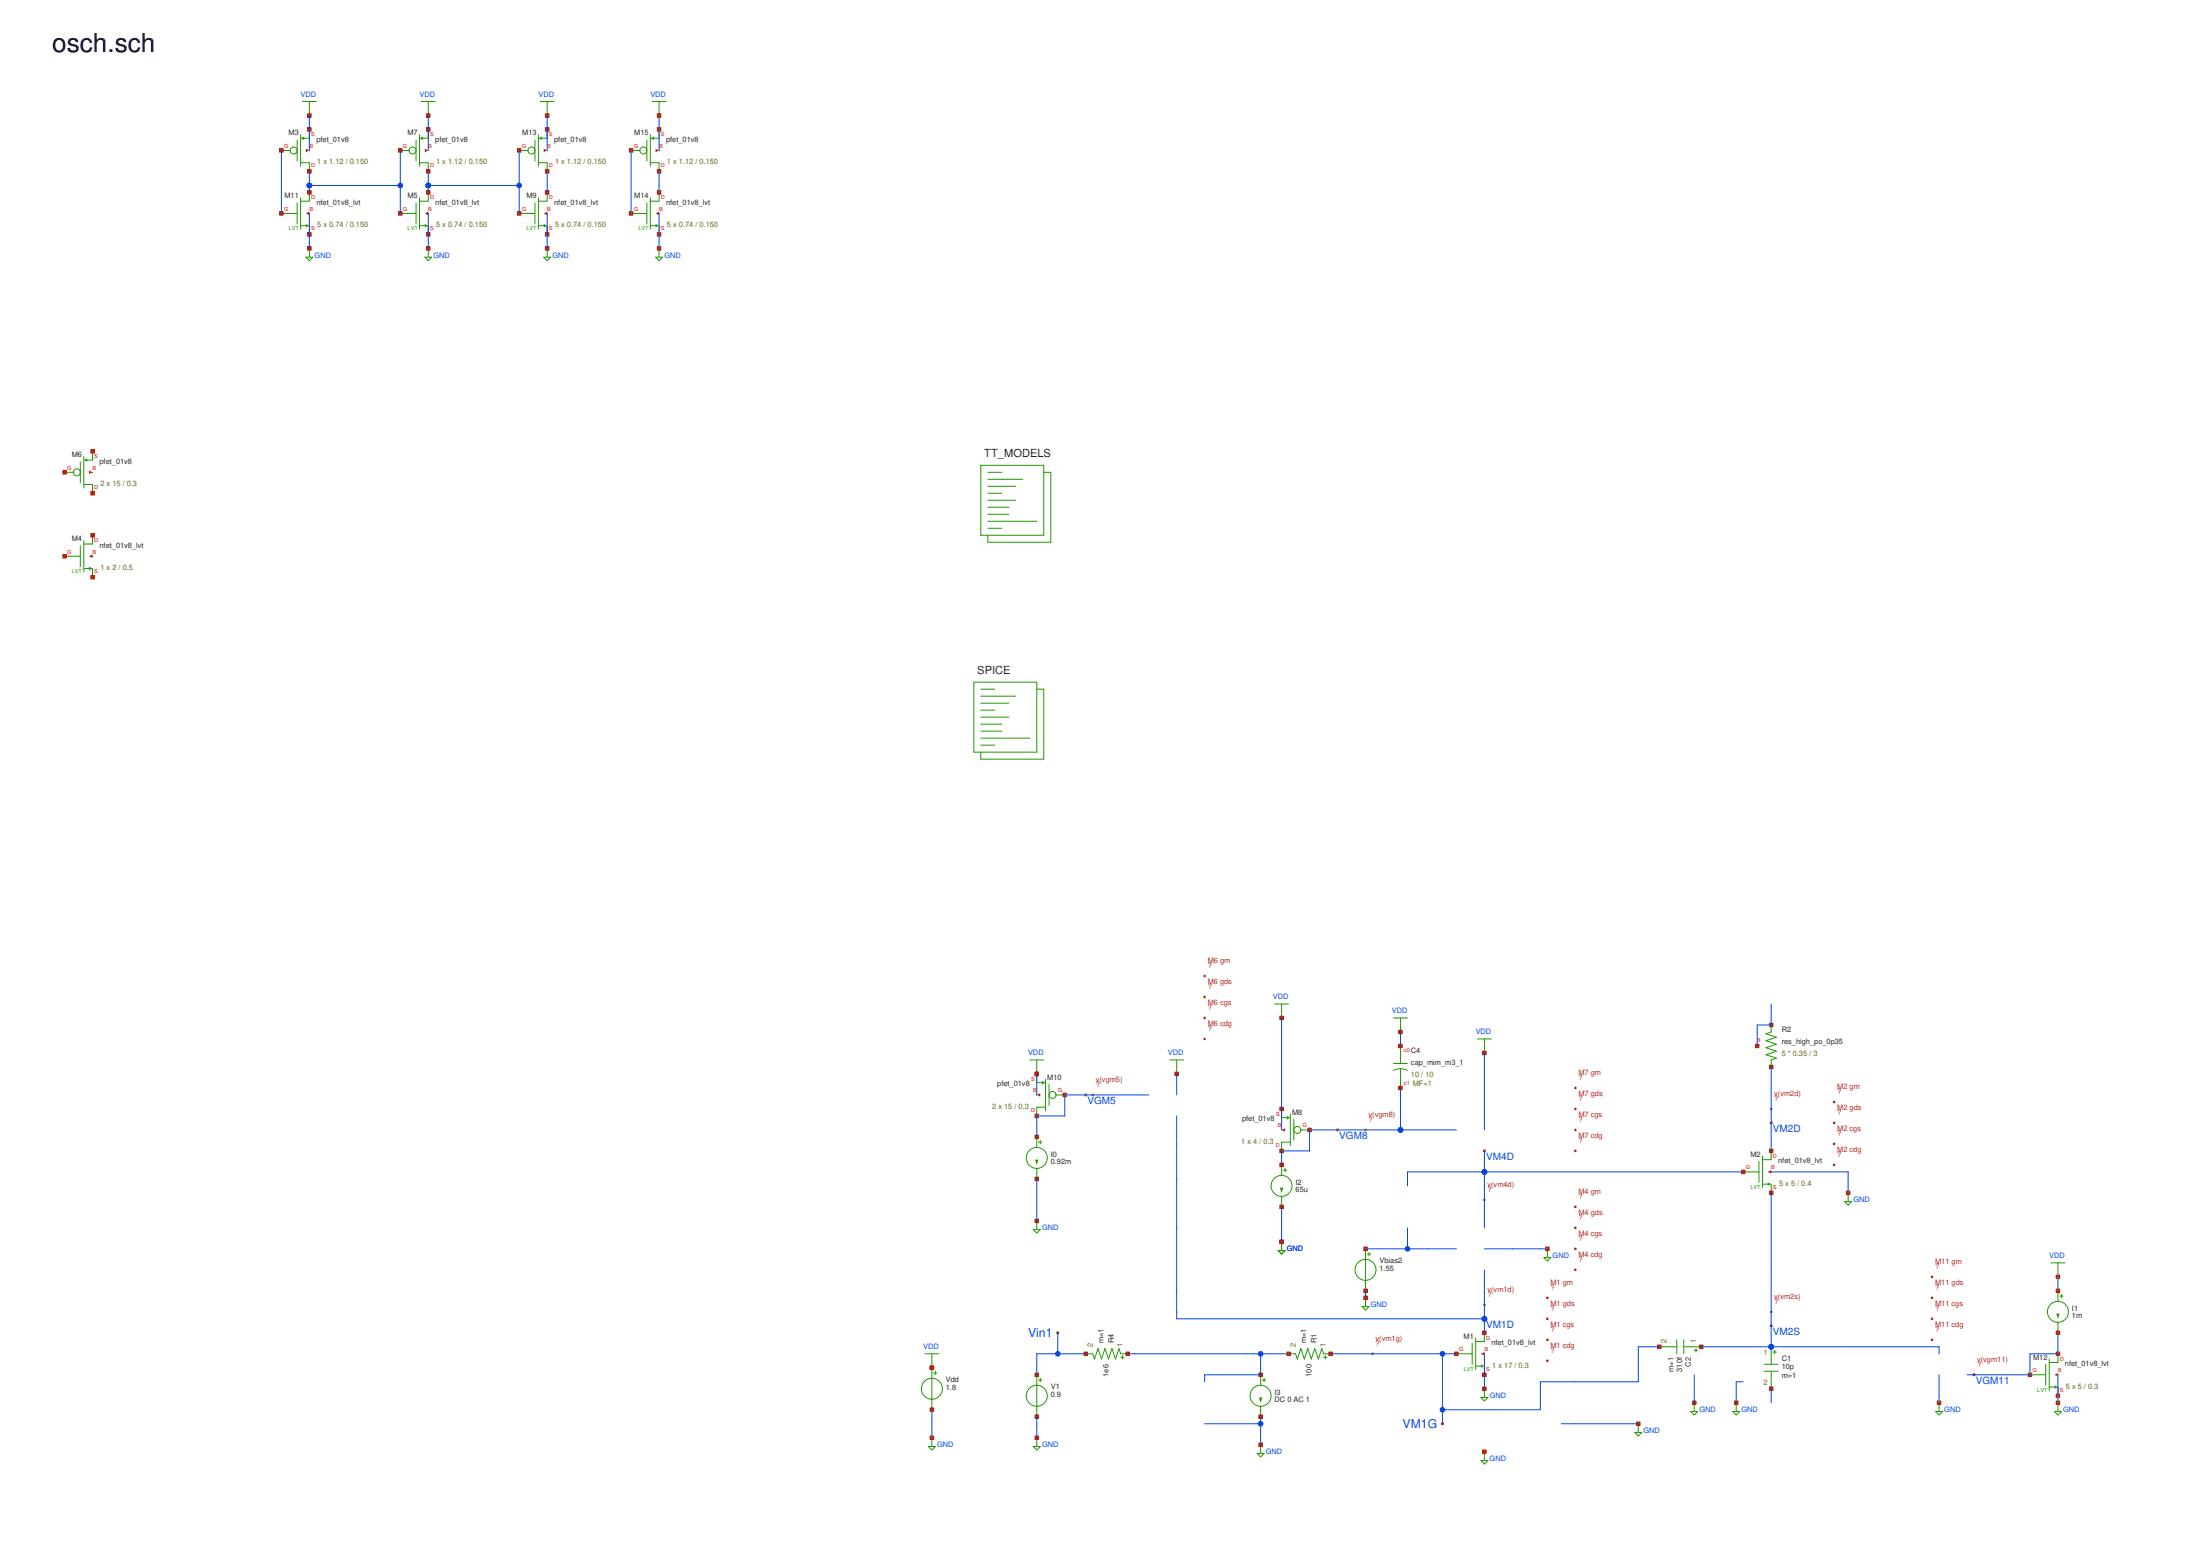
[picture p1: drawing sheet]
<svg xmlns="http://www.w3.org/2000/svg" width="297mm" height="210mm" viewBox="0 0 297 210" stroke-linecap="round" stroke-linejoin="round" font-family="sans-serif">
<g fill="none" stroke="#229800" stroke-width=".14">
<path d="M8.7 75.1h2.1M10.8 73.7v2.8M11.3 73v4.2M11.3 76.7h.7M12.5 72.3v1.1h-1.2M12.5 76.7v1.2M132.4 62.8h8.5v9.5h-8.5zM133.4 65.6h3.8M133.4 66.6h1.9M133.4 67.5h3.8M133.4 68.5h2.8M133.4 69.4h2.8"/>
<path d="M133.4 70.4h6.6M133.4 71.3h1.9M133.4 64.7h4.7M133.4 63.8h1.9M140.9 63.8h1v9.4h-8.5v-.9M139.5 166h1l-.5 .5zM140 164.8v1.2M124.9 182.7h1.9M125.3 195.3h1l-.5 .4zM125.8 182.7v7.6M125.8 194.1v1.2M126.1 185.3h.4"/>
<path d="M126.3 185.1v.5M139.5 195.3h1l-.5 .4zM140 194.1v1.2"/>
<circle cx="125.8" cy="187.5" r="1.42"/>
</g>
<path d="M12 76.5l.5 .2-.5 .3z" fill="#229800"/>
<g fill="none" stroke="#229800" stroke-width=".14">
<path d="M183.9 176.4h.9l-.4 .4zM184.4 168.6v5.6M184.4 175.2v1.2M184.6 169.3h.5M184.8 169v.5M200.4 179.9v1.2h-1.2M208.5 169.8h.9l-.5 .4zM208.9 168.6v1.2M196.6 182.7h2.2M198.8 181.3v2.9M199.2 180.6v4.3M199.2 184.4h.8"/>
<path d="M200 188.6h.9l-.5 .5zM200.4 184.4v1.2M200.4 187.5v1.1"/>
<circle cx="184.4" cy="171.4" r="1.42"/>
</g>
<path d="M200 184.2l.4 .2-.4 .2z" fill="#229800"/>
<g fill="none" stroke="#229800" stroke-width=".14">
<path d="M140 145v1.1h.7M141.2 149.5h-1.2v1.1M141.2 145.7v4.2M141.6 146.4v2.8M142.6 147.8h1.2M140 185.6v5.6M140.2 186.3h.5M140.5 186v.5"/>
<circle cx="140" cy="188.4" r="1.42"/>
</g>
<path d="M140.7 145.9l.5 .2-.5 .3z" fill="#229800"/>
<g fill="none" stroke="#229800" stroke-width=".14">
<path d="M140 153.5v1.4M140 157.7v1.4M140.2 154.2h.5M140.5 153.9v.5"/>
<circle cx="142.1" cy="147.8" r=".47"/>
</g>
<path d="M140 155.6v.9h.2l-.2 .7-.3-.7h.3z" fill="#229800"/>
<g fill="none" stroke="#229800" stroke-width=".14">
<path d="M139 143.1h1.9M140 143.1v1.9M173 149.7v1.2h.7M174.2 150.4v4.2M174.2 154.2h-1.2v1.2M174.7 151.1v2.8M175.6 152.5h1.2"/>
<circle cx="140" cy="156.3" r="1.42"/>
</g>
<path d="M173.7 150.6l.5 .3-.5 .2z" fill="#229800"/>
<g fill="none" stroke="#229800" stroke-width=".14">
<path d="M173 157.2v1.5M173.3 158h.4M173.5 157.7v.5M173 161.5v1.4"/>
<circle cx="175.2" cy="152.5" r=".47"/>
</g>
<path d="M173 159.4v.9h.3l-.3 .7-.2-.7h.2z" fill="#229800"/>
<g fill="none" stroke="#229800" stroke-width=".14">
<path d="M131.5 92.1h8.5v9.4h-8.5zM132.4 94.9h3.8M132.4 95.9h1.9M132.4 96.8h3.8M132.4 97.8h2.9M132.4 98.7h2.9M132.4 99.6h6.6M132.4 94h4.8M132.4 93h1.9M140 93h.9v9.5h-8.5v-1M132.4 100.6h1.9M172.1 135.5h1.9"/>
<path d="M173 135.5v1.9M188.1 137.4h1.9M189.1 137.4v1.9M188.1 144.5a2.01 2.01 0 0 1 1.9 0M188.1 143.6h1.9M189.1 141.2v2.4M189.1 144.3v2.6M235.4 158.2h2.1M237.5 156.8v2.8M238 156.1v4.2M238 159.8h.7M239.1 155.4v1.1h-1.1"/>
<path d="M239.1 159.8v1.2M172.6 168.8h.9l-.5 .5zM173 167.6v1.2"/>
<circle cx="173" cy="160.1" r="1.42"/>
</g>
<path d="M238.7 159.6l.4 .2-.4 .3z" fill="#229800"/>
<path d="M40.8 13.7h1.9M41.8 13.7v1.9M41.3 34.7h.9l-.4 .5zM41.8 33.5v1.2M8.7 63.8h1.2M10.8 62.3v2.9M11.3 61.6v4.3M11.3 65.4h1.2v1.2M12.5 60.9v1.2h-.7M239.1 138.4v.9l-.7 .2 1.4 .5-1.4 .5 1.4 .5-1.4 .4 1.4 .5-1.4 .5 1.4 .4-.7 .3v.9M249.1 162.2h.9l-.5 .5zM249.5 161v1.2" fill="none" stroke="#229800" stroke-width=".14"/>
<path d="M11.3 62.1l.5-.2v.4z" fill="#229800"/>
<g fill="none" stroke="#229800" stroke-width=".14">
<path d="M38 28.8h2.1M40.1 27.4v2.8M40.6 26.7v4.2M40.6 30.5h.7M41.8 26v1.2h-1.2M41.8 30.5v1.1M157.9 143.1h1.9M158.9 143.1v1.9M199.5 140.2h1.9M200.4 140.2v1.9M146.6 182.7h.9l.3 .8 .4-1.5 .5 1.5 .5-1.5 .5 1.5 .4-1.5 .5 1.5 .5-1.5 .2 .7h1M151.3 183.2h.5"/>
<path d="M151.6 183v.5M233.9 190.5h1l-.5 .5zM234.4 189.4v1.1"/>
<circle cx="10.4" cy="63.8" r=".47"/>
</g>
<path d="M41.3 30.2l.5 .3-.5 .2z" fill="#229800"/>
<path d="M274.1 185.6h2.1M276.2 184.2v2.8M276.7 183.5v4.2M276.7 187.2h.7M277.9 182.7v1.2h-1.2M277.9 187.2v1.2" fill="none" stroke="#229800" stroke-width=".14"/>
<path d="M277.4 187l.5 .2-.5 .3z" fill="#229800"/>
<path d="M277.9 174.2v1.5M277.9 178.5v1.4M278.1 175h.5M278.3 174.7v.5" fill="none" stroke="#229800" stroke-width=".14"/>
<path d="M277.9 176.4v.9h.2l-.2 .7-.3-.7h.3z" fill="#229800"/>
<g fill="none" stroke="#229800" stroke-width=".14">
<path d="M276.9 170.5h1.9M277.9 170.5v1.9M169.7 196.2h1l-.5 .5zM170.2 185.6v1.4M170.2 189.8v1.4M170.2 195v1.2M170.4 186.3h.5M170.7 186v.5M174 182.7h.9l.3 .8 .4-1.5 .5 1.5 .5-1.5 .4 1.5 .5-1.5 .5 1.5 .5-1.5 .2 .7h.9M178.7 183.2h.5M178.9 183v.5M220.7 193.4h1l-.5 .4z"/>
<path d="M221.2 192.2v1.2M228.3 190.5h.9l-.4 .5zM228.8 189.4v1.1M261.3 190.5h1l-.5 .5zM261.8 189.4v1.1M277.4 190.5h.9l-.4 .5zM277.9 189.4v1.1"/>
<circle cx="277.9" cy="177.1" r="1.42"/>
</g>
<path d="M170.2 187.7v.9h.2l-.2 .8-.2-.8h.2z" fill="#229800"/>
<g fill="none" stroke="#229800" stroke-width=".14">
<path d="M40.1 18.9v2.8M40.6 18.2v4.2M41.8 17.5v1.2h-.7M38 20.3h1.2M40.6 22h1.2v1.1"/>
<circle cx="170.2" cy="188.4" r="1.42"/>
</g>
<path d="M40.6 18.7l.5-.3v.5z" fill="#229800"/>
<g fill="none" stroke="#229800" stroke-width=".14">
<path d="M56.9 13.7h1.9M57.8 13.7v1.9M54 28.8h2.2M56.2 27.4v2.8M56.6 26.7v4.2M56.6 30.5h.8M57.4 34.7h.9l-.5 .5zM57.8 26v1.2h-1.2M57.8 30.5v1.1M57.8 33.5v1.2M200 197.1h.9l-.5 .5zM200.4 196v1.1"/>
<path d="M224 181.8h2.4M226.4 180.9v1.8M227.3 181.8h2.4M227.3 180.9v1.8M228.8 182.3h.4M229 182v.5M238.2 184.2h1.9M238.2 185.1h1.9M239.1 181.8v2.4M239.1 185.1v2.4M239.4 182.5h.4M239.6 182.3v.4"/>
<circle cx="39.6" cy="20.3" r=".47"/>
</g>
<path d="M57.4 30.2l.4 .3-.4 .2z" fill="#229800"/>
<path d="M56.2 18.9v2.8M56.6 18.2v4.2M57.8 17.5v1.2h-.7M54 20.3h1.2M56.6 22h1.2v1.1" fill="none" stroke="#229800" stroke-width=".14"/>
<path d="M56.6 18.7l.5-.3v.5z" fill="#229800"/>
<g fill="none" stroke="#229800" stroke-width=".14">
<path d="M72.9 13.7h1.9M73.9 13.7v1.9M70.1 28.8h2.1M72.2 27.4v2.8M72.7 26.7v4.2M72.7 30.5h.7M73.4 34.7h1l-.5 .5zM73.9 26v1.2h-1.2M73.9 30.5v1.1M73.9 33.5v1.2"/>
<circle cx="55.7" cy="20.3" r=".47"/>
</g>
<path d="M73.4 30.2l.5 .3-.5 .2z" fill="#229800"/>
<path d="M72.2 18.9v2.8M72.7 18.2v4.2M73.9 17.5v1.2h-.7M70.1 20.3h1.2M72.7 22h1.2v1.1" fill="none" stroke="#229800" stroke-width=".14"/>
<path d="M72.7 18.7l.5-.3v.5z" fill="#229800"/>
<g fill="none" stroke="#229800" stroke-width=".14">
<path d="M88 13.7h1.9M89 13.7v1.9M85.2 28.8h2.1M87.3 27.4v2.8M87.8 26.7v4.2M87.8 30.5h.7M88.5 34.7h1l-.5 .5zM89 26v1.2h-1.2M89 30.5v1.1M89 33.5v1.2"/>
<circle cx="71.8" cy="20.3" r=".47"/>
</g>
<path d="M88.5 30.2l.5 .3-.5 .2z" fill="#229800"/>
<path d="M87.3 18.9v2.8M87.8 18.2v4.2M89 17.5v1.2h-.7M85.2 20.3h1.2M87.8 22h1.2v1.1" fill="none" stroke="#229800" stroke-width=".14"/>
<path d="M87.8 18.7l.5-.3v.5z" fill="#229800"/>
<circle cx="86.9" cy="20.3" r=".47" fill="none" stroke="#229800" stroke-width=".14"/>
<path d="M125.6 184.4h.5v.5h-.5z" fill="none" stroke="#ba2200" stroke-width=".14"/>
<path d="M125.6 184.4h.5v.5h-.5z" fill="#ba2200"/>
<path d="M125.6 190.1h.5v.4h-.5z" fill="none" stroke="#ba2200" stroke-width=".14"/>
<path d="M125.6 190.1h.5v.4h-.5z" fill="#ba2200"/>
<path d="M125.6 184.4h.5v.5h-.5z" fill="none" stroke="#ba2200" stroke-width=".14"/>
<path d="M125.6 184.4h.5v.5h-.5z" fill="#ba2200"/>
<path d="M139.7 193.8h.5v.5h-.5z" fill="none" stroke="#ba2200" stroke-width=".14"/>
<path d="M139.7 193.8h.5v.5h-.5z" fill="#ba2200"/>
<path d="M142.7 179.8h.2v.2h-.2z" fill="none" stroke="#ba2200" stroke-width=".14"/>
<path d="M142.7 179.8h.2v.2h-.2z" fill="#ba2200"/>
<path d="M139.7 164.6h.5v.4h-.5z" fill="none" stroke="#ba2200" stroke-width=".14"/>
<path d="M139.7 164.6h.5v.4h-.5z" fill="#ba2200"/>
<path d="M125.6 193.8h.5v.5h-.5z" fill="none" stroke="#ba2200" stroke-width=".14"/>
<g fill="#ba2200">
<path d="M125.6 193.8h.5v.5h-.5z"/>
<path d="M12 75.1l.5-.3v.5z"/>
</g>
<path d="M12.3 72h.4v.5h-.4z" fill="none" stroke="#ba2200" stroke-width=".14"/>
<path d="M12.3 72h.4v.5h-.4z" fill="#ba2200"/>
<path d="M8.5 74.9h.5v.4h-.5z" fill="none" stroke="#ba2200" stroke-width=".14"/>
<path d="M8.5 74.9h.5v.4h-.5z" fill="#ba2200"/>
<path d="M12.3 77.7h.4v.5h-.4z" fill="none" stroke="#ba2200" stroke-width=".14"/>
<path d="M12.3 77.7h.4v.5h-.4z" fill="#ba2200"/>
<path d="M12.5 75.1h.1" fill="none" stroke="#ba2200" stroke-width=".14"/>
<path d="M208.7 168.3h.5v.5h-.5z" fill="none" stroke="#ba2200" stroke-width=".14"/>
<path d="M208.7 168.3h.5v.5h-.5z" fill="#ba2200"/>
<path d="M200.2 187.2h.5v.5h-.5z" fill="none" stroke="#ba2200" stroke-width=".14"/>
<path d="M200.2 187.2h.5v.5h-.5z" fill="#ba2200"/>
<path d="M184.1 168.3h.5v.5h-.5z" fill="none" stroke="#ba2200" stroke-width=".14"/>
<path d="M184.1 168.3h.5v.5h-.5z" fill="#ba2200"/>
<path d="M184.1 174h.5v.5h-.5z" fill="none" stroke="#ba2200" stroke-width=".14"/>
<path d="M184.1 174h.5v.5h-.5z" fill="#ba2200"/>
<path d="M184.1 175h.5v.4h-.5z" fill="none" stroke="#ba2200" stroke-width=".14"/>
<g fill="#ba2200">
<path d="M184.1 175h.5v.4h-.5z"/>
<path d="M200 182.7l.4-.2v.5z"/>
</g>
<path d="M200.2 179.7h.5v.4h-.5z" fill="none" stroke="#ba2200" stroke-width=".14"/>
<path d="M200.2 179.7h.5v.4h-.5z" fill="#ba2200"/>
<path d="M196.4 182.5h.5v.5h-.5z" fill="none" stroke="#ba2200" stroke-width=".14"/>
<path d="M196.4 182.5h.5v.5h-.5z" fill="#ba2200"/>
<path d="M200.2 185.3h.5v.5h-.5z" fill="none" stroke="#ba2200" stroke-width=".14"/>
<path d="M200.2 185.3h.5v.5h-.5z" fill="#ba2200"/>
<path d="M200.4 182.8h.1" fill="none" stroke="#ba2200" stroke-width=".14"/>
<path d="M200.3 177.9h.2v.2h-.2z" fill="none" stroke="#ba2200" stroke-width=".14"/>
<path d="M200.3 177.9h.2v.2h-.2z" fill="#ba2200"/>
<path d="M200.3 155.2h.2v.3h-.2z" fill="none" stroke="#ba2200" stroke-width=".14"/>
<path d="M200.3 155.2h.2v.3h-.2z" fill="#ba2200"/>
<path d="M139.7 185.3h.5v.5h-.5z" fill="none" stroke="#ba2200" stroke-width=".14"/>
<path d="M139.7 185.3h.5v.5h-.5z" fill="#ba2200"/>
<path d="M139.7 191h.5v.5h-.5z" fill="none" stroke="#ba2200" stroke-width=".14"/>
<g fill="#ba2200">
<path d="M139.7 191h.5v.5h-.5z"/>
<path d="M140 147.8l.5-.2v.4z"/>
</g>
<path d="M139.7 150.4h.5v.5h-.5z" fill="none" stroke="#ba2200" stroke-width=".14"/>
<path d="M139.7 150.4h.5v.5h-.5z" fill="#ba2200"/>
<path d="M143.5 147.6h.5v.4h-.5z" fill="none" stroke="#ba2200" stroke-width=".14"/>
<path d="M143.5 147.6h.5v.4h-.5z" fill="#ba2200"/>
<path d="M139.7 144.7h.5v.5h-.5z" fill="none" stroke="#ba2200" stroke-width=".14"/>
<path d="M139.7 144.7h.5v.5h-.5z" fill="#ba2200"/>
<path d="M140 147.8h.1" fill="none" stroke="#ba2200" stroke-width=".14"/>
<path d="M139.7 153.2h.5v.5h-.5z" fill="none" stroke="#ba2200" stroke-width=".14"/>
<path d="M139.7 153.2h.5v.5h-.5z" fill="#ba2200"/>
<path d="M139.7 158.9h.5v.5h-.5z" fill="none" stroke="#ba2200" stroke-width=".14"/>
<path d="M139.7 158.9h.5v.5h-.5z" fill="#ba2200"/>
<path d="M139.7 144.7h.5v.5h-.5z" fill="none" stroke="#ba2200" stroke-width=".14"/>
<g fill="#ba2200">
<path d="M139.7 144.7h.5v.5h-.5z"/>
<path d="M173 152.5l.5-.2v.5z"/>
</g>
<path d="M172.8 155.1h.5v.5h-.5z" fill="none" stroke="#ba2200" stroke-width=".14"/>
<path d="M172.8 155.1h.5v.5h-.5z" fill="#ba2200"/>
<path d="M176.6 152.3h.5v.5h-.5z" fill="none" stroke="#ba2200" stroke-width=".14"/>
<path d="M176.6 152.3h.4v.5h-.4z" fill="#ba2200"/>
<path d="M172.8 149.5h.5v.4h-.5z" fill="none" stroke="#ba2200" stroke-width=".14"/>
<path d="M172.8 149.5h.5v.4h-.5z" fill="#ba2200"/>
<path d="M173 152.5h.1" fill="none" stroke="#ba2200" stroke-width=".14"/>
<path d="M172.8 157h.5v.5h-.5z" fill="none" stroke="#ba2200" stroke-width=".14"/>
<path d="M172.8 157h.5v.5h-.5z" fill="#ba2200"/>
<path d="M172.8 162.7h.5v.4h-.5z" fill="none" stroke="#ba2200" stroke-width=".14"/>
<path d="M172.8 162.7h.5v.4h-.5z" fill="#ba2200"/>
<path d="M172.8 167.4h.5v.5h-.5z" fill="none" stroke="#ba2200" stroke-width=".14"/>
<path d="M172.8 167.4h.5v.5h-.5z" fill="#ba2200"/>
<path d="M172.8 167.4h.5v.5h-.5z" fill="none" stroke="#ba2200" stroke-width=".14"/>
<path d="M172.8 167.4h.5v.5h-.5z" fill="#ba2200"/>
<path d="M172.8 137.2h.5v.5h-.5z" fill="none" stroke="#ba2200" stroke-width=".14"/>
<path d="M172.8 137.2h.5v.5h-.5z" fill="#ba2200"/>
<path d="M180.5 152.4h.2v.2h-.2z" fill="none" stroke="#ba2200" stroke-width=".14"/>
<path d="M180.5 152.4h.2v.2h-.2z" fill="#ba2200"/>
<path d="M188.9 141h.4v.4h-.4z" fill="none" stroke="#ba2200" stroke-width=".14"/>
<path d="M188.9 141h.4v.4h-.4z" fill="#ba2200"/>
<path d="M188.9 146.6h.4v.5h-.4z" fill="none" stroke="#ba2200" stroke-width=".14"/>
<path d="M188.9 146.6h.4v.5h-.4z" fill="#ba2200"/>
<path d="M188.9 139.1h.4v.4h-.4z" fill="none" stroke="#ba2200" stroke-width=".14"/>
<g fill="#ba2200">
<path d="M188.9 139.1h.4v.4h-.4z"/>
<path d="M238.7 158.2l.4-.2v.4z"/>
</g>
<path d="M238.9 155.1h.5v.5h-.5z" fill="none" stroke="#ba2200" stroke-width=".14"/>
<path d="M238.9 155.1h.5v.5h-.5z" fill="#ba2200"/>
<path d="M235.1 158h.5v.4h-.5z" fill="none" stroke="#ba2200" stroke-width=".14"/>
<path d="M235.1 158h.5v.4h-.5z" fill="#ba2200"/>
<path d="M238.9 160.8h.5v.5h-.5z" fill="none" stroke="#ba2200" stroke-width=".14"/>
<path d="M238.9 160.8h.5v.5h-.5z" fill="#ba2200"/>
<path d="M239.1 158.2h.1" fill="none" stroke="#ba2200" stroke-width=".14"/>
<path d="M41.5 15.4h.5v.4h-.5z" fill="none" stroke="#ba2200" stroke-width=".14"/>
<path d="M41.5 15.4h.5v.4h-.5z" fill="#ba2200"/>
<path d="M41.5 33.3h.5v.5h-.5z" fill="none" stroke="#ba2200" stroke-width=".14"/>
<path d="M41.5 33.3h.5v.5h-.5z" fill="#ba2200"/>
<path d="M238.9 143.8h.5v.5h-.5z" fill="none" stroke="#ba2200" stroke-width=".14"/>
<path d="M238.9 143.8h.5v.5h-.5z" fill="#ba2200"/>
<path d="M238.9 138.1h.5v.5h-.5z" fill="none" stroke="#ba2200" stroke-width=".14"/>
<path d="M238.9 138.1h.5v.5h-.5z" fill="#ba2200"/>
<path d="M237 141h.5v.4h-.5z" fill="none" stroke="#ba2200" stroke-width=".14"/>
<path d="M237 141h.5v.4h-.5z" fill="#ba2200"/>
<path d="M249.3 160.8h.5v.5h-.5z" fill="none" stroke="#ba2200" stroke-width=".14"/>
<path d="M249.3 160.8h.5v.5h-.5z" fill="#ba2200"/>
<path d="M239 151.5h.3v.2h-.3z" fill="none" stroke="#ba2200" stroke-width=".14"/>
<path d="M239 151.5h.3v.2h-.3z" fill="#ba2200"/>
<path d="M239 178.8h.3v.3h-.3z" fill="none" stroke="#ba2200" stroke-width=".14"/>
<g fill="#ba2200">
<path d="M239 178.8h.3v.3h-.3z"/>
<path d="M12 63.5l.5 .3-.5 .2z"/>
</g>
<path d="M12.3 66.4h.4v.4h-.4z" fill="none" stroke="#ba2200" stroke-width=".14"/>
<path d="M12.3 66.4h.4v.4h-.4z" fill="#ba2200"/>
<path d="M8.5 63.5h.5v.5h-.5z" fill="none" stroke="#ba2200" stroke-width=".14"/>
<path d="M8.5 63.5h.5v.5h-.5z" fill="#ba2200"/>
<path d="M12.3 60.7h.4v.5h-.4z" fill="none" stroke="#ba2200" stroke-width=".14"/>
<path d="M12.3 60.7h.4v.5h-.4z" fill="#ba2200"/>
<path d="M12.5 63.8h.1" fill="none" stroke="#ba2200" stroke-width=".14"/>
<path d="M158.6 144.7h.5v.5h-.5z" fill="none" stroke="#ba2200" stroke-width=".14"/>
<path d="M158.6 144.7h.5v.5h-.5z" fill="#ba2200"/>
<path d="M146.5 147.7h.2v.2h-.2z" fill="none" stroke="#ba2200" stroke-width=".14"/>
<path d="M146.5 147.7h.2v.2h-.2z" fill="#ba2200"/>
<path d="M200.2 141.9h.5v.5h-.5z" fill="none" stroke="#ba2200" stroke-width=".14"/>
<path d="M200.2 141.9h.5v.5h-.5z" fill="#ba2200"/>
<path d="M234.2 189.1h.5v.5h-.5z" fill="none" stroke="#ba2200" stroke-width=".14"/>
<path d="M234.2 189.1h.5v.5h-.5z" fill="#ba2200"/>
<path d="M152 182.5h.5v.5h-.5z" fill="none" stroke="#ba2200" stroke-width=".14"/>
<path d="M152 182.5h.5v.5h-.5z" fill="#ba2200"/>
<path d="M146.4 182.5h.4v.5h-.4z" fill="none" stroke="#ba2200" stroke-width=".14"/>
<path d="M146.4 182.5h.4v.5h-.4z" fill="#ba2200"/>
<path d="M194.6 192.1h.3v.2h-.3z" fill="none" stroke="#ba2200" stroke-width=".14"/>
<g fill="#ba2200">
<path d="M194.6 192.1h.3v.2h-.3z"/>
<path d="M41.3 28.8l.5-.2v.4z"/>
</g>
<path d="M41.5 25.7h.5v.5h-.5z" fill="none" stroke="#ba2200" stroke-width=".14"/>
<path d="M41.5 25.7h.5v.5h-.5z" fill="#ba2200"/>
<path d="M37.8 28.6h.4v.4h-.4z" fill="none" stroke="#ba2200" stroke-width=".14"/>
<path d="M37.8 28.6h.4v.4h-.4z" fill="#ba2200"/>
<path d="M41.5 31.4h.5v.5h-.5z" fill="none" stroke="#ba2200" stroke-width=".14"/>
<path d="M41.5 31.4h.5v.5h-.5z" fill="#ba2200"/>
<path d="M41.8 28.8h.1" fill="none" stroke="#ba2200" stroke-width=".14"/>
<path d="M277.4 185.6l.5-.3v.5z" fill="#ba2200"/>
<path d="M277.6 182.5h.5v.5h-.5z" fill="none" stroke="#ba2200" stroke-width=".14"/>
<path d="M277.6 182.5h.5v.5h-.5z" fill="#ba2200"/>
<path d="M273.8 185.3h.5v.5h-.5z" fill="none" stroke="#ba2200" stroke-width=".14"/>
<path d="M273.8 185.3h.5v.5h-.5z" fill="#ba2200"/>
<path d="M277.6 188.2h.5v.4h-.5z" fill="none" stroke="#ba2200" stroke-width=".14"/>
<path d="M277.6 188.2h.5v.4h-.5z" fill="#ba2200"/>
<path d="M277.9 185.6h.1" fill="none" stroke="#ba2200" stroke-width=".14"/>
<path d="M277.6 174h.5v.5h-.5z" fill="none" stroke="#ba2200" stroke-width=".14"/>
<path d="M277.6 174h.5v.5h-.5z" fill="#ba2200"/>
<path d="M277.6 179.7h.5v.4h-.5z" fill="none" stroke="#ba2200" stroke-width=".14"/>
<path d="M277.6 179.7h.5v.4h-.5z" fill="#ba2200"/>
<path d="M277.6 172.1h.5v.5h-.5z" fill="none" stroke="#ba2200" stroke-width=".14"/>
<path d="M277.6 172.1h.5v.5h-.5z" fill="#ba2200"/>
<path d="M261.6 189.1h.4v.5h-.4z" fill="none" stroke="#ba2200" stroke-width=".14"/>
<path d="M261.6 189.1h.4v.5h-.4z" fill="#ba2200"/>
<path d="M277.6 189.1h.5v.5h-.5z" fill="none" stroke="#ba2200" stroke-width=".14"/>
<path d="M277.6 189.1h.5v.5h-.5z" fill="#ba2200"/>
<path d="M266.4 185.5h.2v.2h-.2z" fill="none" stroke="#ba2200" stroke-width=".14"/>
<path d="M266.4 185.5h.2v.2h-.2z" fill="#ba2200"/>
<path d="M179.4 182.5h.5v.5h-.5z" fill="none" stroke="#ba2200" stroke-width=".14"/>
<path d="M179.4 182.5h.5v.5h-.5z" fill="#ba2200"/>
<path d="M173.7 182.5h.5v.5h-.5z" fill="none" stroke="#ba2200" stroke-width=".14"/>
<path d="M173.7 182.5h.5v.5h-.5z" fill="#ba2200"/>
<path d="M228.5 189.1h.5v.5h-.5z" fill="none" stroke="#ba2200" stroke-width=".14"/>
<path d="M228.5 189.1h.5v.5h-.5z" fill="#ba2200"/>
<path d="M221 192h.4v.4h-.4z" fill="none" stroke="#ba2200" stroke-width=".14"/>
<path d="M221 192h.4v.4h-.4z" fill="#ba2200"/>
<path d="M170 194.8h.4v.5h-.4z" fill="none" stroke="#ba2200" stroke-width=".14"/>
<path d="M170 194.8h.4v.5h-.4z" fill="#ba2200"/>
<path d="M170 185.3h.4v.5h-.4z" fill="none" stroke="#ba2200" stroke-width=".14"/>
<path d="M170 185.3h.4v.5h-.4z" fill="#ba2200"/>
<path d="M170 191h.4v.5h-.4z" fill="none" stroke="#ba2200" stroke-width=".14"/>
<g fill="#ba2200">
<path d="M170 191h.4v.5h-.4z"/>
<path d="M41.3 20.1l.5 .2-.5 .2z"/>
</g>
<path d="M41.5 22.9h.5v.5h-.5z" fill="none" stroke="#ba2200" stroke-width=".14"/>
<path d="M41.5 22.9h.5v.5h-.5z" fill="#ba2200"/>
<path d="M37.8 20.1h.4v.4h-.4z" fill="none" stroke="#ba2200" stroke-width=".14"/>
<path d="M37.8 20.1h.4v.4h-.4z" fill="#ba2200"/>
<path d="M41.5 17.2h.5v.5h-.5z" fill="none" stroke="#ba2200" stroke-width=".14"/>
<path d="M41.5 17.2h.5v.5h-.5z" fill="#ba2200"/>
<path d="M41.8 20.3h.1" fill="none" stroke="#ba2200" stroke-width=".14"/>
<path d="M200.2 195.7h.5v.5h-.5z" fill="none" stroke="#ba2200" stroke-width=".14"/>
<path d="M200.2 195.7h.5v.5h-.5z" fill="#ba2200"/>
<path d="M238.9 181.6h.5v.4h-.5z" fill="none" stroke="#ba2200" stroke-width=".14"/>
<path d="M238.9 181.6h.5v.4h-.5z" fill="#ba2200"/>
<path d="M238.9 187.2h.5v.5h-.5z" fill="none" stroke="#ba2200" stroke-width=".14"/>
<path d="M238.9 187.2h.5v.5h-.5z" fill="#ba2200"/>
<path d="M229.5 181.6h.4v.4h-.4z" fill="none" stroke="#ba2200" stroke-width=".14"/>
<path d="M229.5 181.6h.4v.4h-.4z" fill="#ba2200"/>
<path d="M223.8 181.6h.5v.4h-.5z" fill="none" stroke="#ba2200" stroke-width=".14"/>
<path d="M223.8 181.6h.5v.4h-.5z" fill="#ba2200"/>
<path d="M57.6 15.4h.5v.4h-.5z" fill="none" stroke="#ba2200" stroke-width=".14"/>
<path d="M57.6 15.4h.5v.4h-.5z" fill="#ba2200"/>
<path d="M57.6 33.3h.5v.5h-.5z" fill="none" stroke="#ba2200" stroke-width=".14"/>
<g fill="#ba2200">
<path d="M57.6 33.3h.5v.5h-.5z"/>
<path d="M57.4 28.8l.4-.2v.4z"/>
</g>
<path d="M57.6 25.7h.5v.5h-.5z" fill="none" stroke="#ba2200" stroke-width=".14"/>
<path d="M57.6 25.7h.5v.5h-.5z" fill="#ba2200"/>
<path d="M53.8 28.6h.5v.4h-.5z" fill="none" stroke="#ba2200" stroke-width=".14"/>
<path d="M53.8 28.6h.5v.4h-.5z" fill="#ba2200"/>
<path d="M57.6 31.4h.5v.5h-.5z" fill="none" stroke="#ba2200" stroke-width=".14"/>
<path d="M57.6 31.4h.5v.5h-.5z" fill="#ba2200"/>
<path d="M57.8 28.8h.1" fill="none" stroke="#ba2200" stroke-width=".14"/>
<path d="M57.4 20.1l.4 .2-.4 .2z" fill="#ba2200"/>
<path d="M57.6 22.9h.5v.5h-.5z" fill="none" stroke="#ba2200" stroke-width=".14"/>
<path d="M57.6 22.9h.5v.5h-.5z" fill="#ba2200"/>
<path d="M53.8 20.1h.5v.4h-.5z" fill="none" stroke="#ba2200" stroke-width=".14"/>
<path d="M53.8 20.1h.5v.4h-.5z" fill="#ba2200"/>
<path d="M57.6 17.2h.5v.5h-.5z" fill="none" stroke="#ba2200" stroke-width=".14"/>
<path d="M57.6 17.2h.5v.5h-.5z" fill="#ba2200"/>
<path d="M57.8 20.3h.1" fill="none" stroke="#ba2200" stroke-width=".14"/>
<path d="M73.6 15.4h.5v.4h-.5z" fill="none" stroke="#ba2200" stroke-width=".14"/>
<path d="M73.6 15.4h.5v.4h-.5z" fill="#ba2200"/>
<path d="M73.6 33.3h.5v.5h-.5z" fill="none" stroke="#ba2200" stroke-width=".14"/>
<g fill="#ba2200">
<path d="M73.6 33.3h.5v.5h-.5z"/>
<path d="M73.4 28.8l.5-.2v.4z"/>
</g>
<path d="M73.6 25.7h.5v.5h-.5z" fill="none" stroke="#ba2200" stroke-width=".14"/>
<path d="M73.6 25.7h.5v.5h-.5z" fill="#ba2200"/>
<path d="M69.9 28.6h.4v.4h-.4z" fill="none" stroke="#ba2200" stroke-width=".14"/>
<path d="M69.9 28.6h.4v.4h-.4z" fill="#ba2200"/>
<path d="M73.6 31.4h.5v.5h-.5z" fill="none" stroke="#ba2200" stroke-width=".14"/>
<path d="M73.6 31.4h.5v.5h-.5z" fill="#ba2200"/>
<path d="M73.9 28.8h.1" fill="none" stroke="#ba2200" stroke-width=".14"/>
<path d="M73.4 20.1l.5 .2-.5 .2z" fill="#ba2200"/>
<path d="M73.6 22.9h.5v.5h-.5z" fill="none" stroke="#ba2200" stroke-width=".14"/>
<path d="M73.6 22.9h.5v.5h-.5z" fill="#ba2200"/>
<path d="M69.9 20.1h.4v.4h-.4z" fill="none" stroke="#ba2200" stroke-width=".14"/>
<path d="M69.9 20.1h.4v.4h-.4z" fill="#ba2200"/>
<path d="M73.6 17.2h.5v.5h-.5z" fill="none" stroke="#ba2200" stroke-width=".14"/>
<path d="M73.6 17.2h.5v.5h-.5z" fill="#ba2200"/>
<path d="M73.9 20.3h.1" fill="none" stroke="#ba2200" stroke-width=".14"/>
<path d="M88.8 15.4h.4v.4h-.4z" fill="none" stroke="#ba2200" stroke-width=".14"/>
<path d="M88.8 15.4h.4v.4h-.4z" fill="#ba2200"/>
<path d="M88.8 33.3h.4v.5h-.4z" fill="none" stroke="#ba2200" stroke-width=".14"/>
<g fill="#ba2200">
<path d="M88.8 33.3h.4v.5h-.4z"/>
<path d="M88.5 28.8l.5-.2v.4z"/>
</g>
<path d="M88.8 25.7h.4v.5h-.4z" fill="none" stroke="#ba2200" stroke-width=".14"/>
<path d="M88.8 25.7h.4v.5h-.4z" fill="#ba2200"/>
<path d="M85 28.6h.4v.4h-.4z" fill="none" stroke="#ba2200" stroke-width=".14"/>
<path d="M85 28.6h.4v.4h-.4z" fill="#ba2200"/>
<path d="M88.8 31.4h.4v.5h-.4z" fill="none" stroke="#ba2200" stroke-width=".14"/>
<path d="M88.8 31.4h.4v.5h-.4z" fill="#ba2200"/>
<path d="M89 28.8h.1" fill="none" stroke="#ba2200" stroke-width=".14"/>
<path d="M88.5 20.1l.5 .2-.5 .2z" fill="#ba2200"/>
<path d="M88.8 22.9h.4v.5h-.4z" fill="none" stroke="#ba2200" stroke-width=".14"/>
<path d="M88.8 22.9h.4v.5h-.4z" fill="#ba2200"/>
<path d="M85 20.1h.4v.4h-.4z" fill="none" stroke="#ba2200" stroke-width=".14"/>
<path d="M85 20.1h.4v.4h-.4z" fill="#ba2200"/>
<path d="M88.8 17.2h.4v.5h-.4z" fill="none" stroke="#ba2200" stroke-width=".14"/>
<path d="M88.8 17.2h.4v.5h-.4z" fill="#ba2200"/>
<path d="M89 20.3h.1" fill="none" stroke="#ba2200" stroke-width=".14"/>
<g fill="#a92222">
<path d="M208.8 175.1l.1-.1v.2v-.2l.1 .1v.2h-.2z"/>
<path d="M208.8 177.9l.1-.1v.2v-.2l.1 .1v.2h-.2z"/>
<path d="M208.8 180.7h.1v.2v-.2h.1v.3h-.2z"/>
<path d="M208.8 183.6l.1-.1v.2v-.2l.1 .1v.2h-.2z"/>
<path d="M212.6 162.8l.1-.1v.2v-.2l.1 .1v.2h-.2z"/>
<path d="M212.6 165.6h.1v.1v-.1h.1v.3h-.2z"/>
<path d="M212.6 168.5l.1-.1v.2v-.2l.1 .1v.2h-.2z"/>
<path d="M212.6 171.3l.1-.1v.2v-.2l.1 .1v.2h-.2z"/>
<path d="M162.5 131.6h.1v.1v-.1h.2v.3h-.3z"/>
<path d="M162.5 134.5l.1-.1v.2v-.2l.2 .1v.2h-.3z"/>
<path d="M162.5 137.3l.1-.1v.2v-.2l.2 .1v.2h-.3z"/>
<path d="M162.5 140.1h.1v.1v-.1h.2v.3h-.3z"/>
<path d="M212.6 146.7h.1v.2v-.2h.1v.3h-.2z"/>
<path d="M212.6 149.6l.1-.1v.2v-.2l.1 .1v.2h-.2z"/>
<path d="M212.6 152.4l.1-.1v.2v-.2l.1 .1v.2h-.2z"/>
<path d="M212.6 155.2h.1v.2v-.2h.1v.3h-.2z"/>
<path d="M200.3 161.8h.1v.2v-.2h.1v.3h-.2z"/>
<path d="M200.3 176h.1v.1v-.1h.1v.3h-.2z"/>
<path d="M184.2 152.4l.2-.1v.2v-.2l.1 .1v.2h-.3z"/>
<path d="M239 177l.1-.1v.2v-.2l.2 .1v.2h-.3z"/>
<path d="M239 149.6l.1-.1v.2v-.2l.2 .1v.2h-.3z"/>
<path d="M247.5 148.6h.1v.1v-.1h.2v.3h-.3z"/>
<path d="M247.5 151.5l.1-.1v.2v-.2l.2 .1v.2h-.3z"/>
<path d="M247.5 154.3l.1-.1v.2v-.2l.2 .1v.2h-.3z"/>
<path d="M247.5 157.1h.1v.1v-.1h.2v.3h-.3z"/>
<path d="M147.4 147.7l.1-.1v.2v-.2l.2 .1v.2h-.3z"/>
<path d="M266.4 185.5l.1-.1v.2v-.2l.2 .1v.2h-.3z"/>
<path d="M260.7 172.2h.2v.2v-.2h.1v.3h-.3z"/>
<path d="M260.7 175.1l.2-.1v.2v-.2l.1 .1v.2h-.3z"/>
<path d="M260.7 177.9l.2-.1v.2v-.2l.1 .1v.2h-.3z"/>
<path d="M260.7 180.7h.2v.2v-.2h.1v.3h-.3z"/>
<path d="M185.2 182.6h.1v.1v-.1h.1v.3h-.2z"/>
</g>
<g fill="none" stroke="#0044ed" stroke-width=".14">
<path d="M41.8 15.6v4.7M57.8 15.6v4.7M73.9 15.6v4.7M89 15.6v4.7M38 20.3v8.5M41.8 23.1v2.9M41.8 28.8v4.7M41.8 25h12.2M54 20.3v8.5M57.8 23.1v2.9M57.8 28.8v4.7M57.8 25h12.3"/>
<path d="M70.1 20.3v8.5M73.9 23.1v2.9M73.9 28.8v4.7M85.2 20.3v8.5M89 23.1v2.9M89 28.8v4.7M173 137.4v15.1M189.1 139.3v1.9M239.1 135.5v2.9h-1.8v2.8M140 145v2.8M140 159.1v5.7M155.1 147.8h-11.3v2.8h-3.8v2.9"/>
<path d="M158.9 145v2.8M158.9 150.6v27.4h41.5M189.1 146.9v5.6M196.6 152.5h-19.8v2.9h-3.8v1.8M200.4 142.1v10.4M200.4 155.4v10.3M235.4 158.2h-45.4v1.9M239.1 158.2h10.4v2.8M239.1 144v11.4M142.8 179.9v2.8M173 162.9v4.7M184.4 168.6h12.2"/>
<path d="M184.4 174.2v1M190 165.7v2.9M200.4 171.4v8.5M200.4 168.6h8.5M239.1 161v20.8M277.9 179.9v2.8h-3.8v2.9h-8.5M277.9 172.4v1.8M125.8 190.3v3.8M140 191.2v2.9M146.6 182.7h-6.6v2.9M152.3 182.7h21.7M162.6 192.2h7.6"/>
<path d="M170.2 182.7v2.9h-7.6v.9M170.2 191.2v3.8M179.6 182.7h17M194.8 182.7v9.5M200.4 182.7v4.8M210.8 192.2h10.4M224 181.8h-2.8v4.7h-13.2v3.8h-13.2M228.8 185.6v3.8M229.7 181.8h32.1v.9M235.4 186.5h-1v2.9M239.1 187.5v1.9M261.8 185.6v3.8"/>
<path d="M277.9 185.6v3.8"/>
</g>
<g fill="#0044ed">
<path d="M57.5 24.8a.38 .38 0 0 1 .4-.1 .38 .38 0 0 1 .3 .3h-.4h.4a.38 .38 0 0 1-.5 .4 .38 .38 0 0 1-.2-.6z"/>
<path d="M69.8 24.8a.38 .38 0 0 1 .4-.1 .38 .38 0 0 1 .3 .3h-.4h.4a.38 .38 0 0 1-.5 .4 .38 .38 0 0 1-.2-.6z"/>
<path d="M41.4 24.8a.38 .38 0 0 1 .5-.1 .38 .38 0 0 1 .2 .3h-.3h.3a.38 .38 0 0 1-.4 .4 .38 .38 0 0 1-.3-.6z"/>
<path d="M53.7 24.8a.38 .38 0 0 1 .4-.1 .38 .38 0 0 1 .3 .3h-.4h.4a.38 .38 0 0 1-.5 .4 .38 .38 0 0 1-.2-.6z"/>
<path d="M142.5 182.6a.38 .38 0 0 1 .4-.2 .38 .38 0 0 1 .3 .3h-.4h.4a.38 .38 0 0 1-.5 .4 .38 .38 0 0 1-.2-.5z"/>
<path d="M188.9 152.2a.38 .38 0 0 1 .6 .3h-.4h.4a.38 .38 0 0 1-.6 .4 .38 .38 0 0 1 0-.7z"/>
<path d="M169.9 182.6a.38 .38 0 0 1 .4-.2 .38 .38 0 0 1 .3 .3h-.4h.4a.38 .38 0 0 1-.5 .4 .38 .38 0 0 1-.2-.5z"/>
<path d="M169.9 192a.38 .38 0 0 1 .4-.2 .38 .38 0 0 1 .3 .4h-.4h.4a.38 .38 0 0 1-.5 .4 .38 .38 0 0 1-.2-.6z"/>
<path d="M200.1 177.8a.38 .38 0 0 1 .4-.1 .38 .38 0 0 1 .3 .3h-.4h.4a.38 .38 0 0 1-.5 .4 .38 .38 0 0 1-.2-.6z"/>
<path d="M200.2 157.9a.38 .38 0 0 1 .6 .3h-.4h.4a.38 .38 0 0 1-.6 .3 .38 .38 0 0 1 0-.6z"/>
<path d="M194.4 190.1a.38 .38 0 0 1 .5-.2 .38 .38 0 0 1 .2 .4h-.3h.3a.38 .38 0 0 1-.4 .4 .38 .38 0 0 1-.3-.6z"/>
<path d="M189.8 168.3a.38 .38 0 0 1 .6 .3h-.4h.4a.38 .38 0 0 1-.6 .3 .38 .38 0 0 1 0-.6z"/>
<path d="M194.4 182.6a.38 .38 0 0 1 .5-.2 .38 .38 0 0 1 .2 .3h-.3h.3a.38 .38 0 0 1-.4 .4 .38 .38 0 0 1-.3-.5z"/>
<path d="M239 181.5a.38 .38 0 0 1 .5 .3h-.4h.4a.38 .38 0 0 1-.5 .3 .38 .38 0 0 1 0-.6z"/>
</g>
<text font-size="3.5" x="7.1" y="7.1">osch.sch</text>
<g font-size="1.7" fill="#0044ed">
<text x="138.8" y="180.5">Vin1</text>
<text x="189.4" y="192.8">VM1G</text>
</g>
<g font-size="1.5" fill="#222">
<text x="132.9" y="61.7">TT_MODELS</text>
<text x="132" y="90.9">SPICE</text>
</g>
<g font-size="1.4" fill="#0044ed">
<text x="146.8" y="149">VGM5</text>
<text x="180.8" y="153.7">VGM8</text>
<text x="239.4" y="152.8">VM2D</text>
<text x="200.7" y="156.6">VM4D</text>
<text x="200.7" y="179.2">VM1D</text>
<text x="239.4" y="180.2">VM2S</text>
<text x="266.8" y="186.8">VGM11</text>
</g>
<g font-size="1" fill="#0044ed">
<text x="40.6" y="13.1">VDD</text>
<text x="56.6" y="13.1">VDD</text>
<text x="72.7" y="13.1">VDD</text>
<text x="87.8" y="13.1">VDD</text>
<text x="42.5" y="34.8">GND</text>
<text x="58.5" y="34.8">GND</text>
<text x="74.6" y="34.8">GND</text>
<text x="89.7" y="34.8">GND</text>
<text x="171.9" y="134.9">VDD</text>
<text x="187.9" y="136.8">VDD</text>
<text x="138.8" y="142.5">VDD</text>
<text x="157.7" y="142.5">VDD</text>
<text x="199.2" y="139.6">VDD</text>
<text x="140.7" y="166.1">GND</text>
<text x="250.2" y="162.3">GND</text>
<text x="173.7" y="168.9">GND</text>
<text x="209.6" y="169.9">GND</text>
<text x="276.7" y="169.9">VDD</text>
<text x="185.1" y="176.5">GND</text>
<text x="124.6" y="182.1">VDD</text>
<text x="201.1" y="188.7">GND</text>
<text x="229.5" y="190.6">GND</text>
<text x="235.1" y="190.6">GND</text>
<text x="262.5" y="190.6">GND</text>
<text x="278.6" y="190.6">GND</text>
<text x="126.5" y="195.4">GND</text>
<text x="140.7" y="195.4">GND</text>
<text x="170.9" y="196.3">GND</text>
<text x="201.1" y="197.2">GND</text>
<text x="221.9" y="193.5">GND</text>
</g>
<g font-size="1" fill="#222">
<text x="39" y="18.3">M3</text>
<text x="42.7" y="19.1">pfet_01v8</text>
<text x="55" y="18.3">M7</text>
<text x="58.8" y="19.1">pfet_01v8</text>
<text x="70.5" y="18.3">M13</text>
<text x="74.8" y="19.1">pfet_01v8</text>
<text x="85.6" y="18.3">M15</text>
<text x="89.9" y="19.1">pfet_01v8</text>
<text x="38.4" y="26.8">M11</text>
<text x="42.7" y="27.6">nfet_01v8_lvt</text>
<text x="55" y="26.8">M5</text>
<text x="58.8" y="27.6">nfet_01v8_lvt</text>
<text x="71.1" y="26.8">M9</text>
<text x="74.8" y="27.6">nfet_01v8_lvt</text>
<text x="85.6" y="26.8">M14</text>
<text x="89.9" y="27.6">nfet_01v8_lvt</text>
<text x="9.7" y="61.7">M6</text>
<text x="13.4" y="62.6">pfet_01v8</text>
<text x="9.7" y="73.1">M4</text>
<text x="13.4" y="73.9">nfet_01v8_lvt</text>
<text x="190.5" y="142.1">C4</text>
<text x="190.5" y="143.8">cap_mim_m3_1</text>
<text x="240.6" y="139.3">R2</text>
<text x="240.6" y="140.9">res_high_po_0p35</text>
<text x="134.6" y="146.6">pfet_01v8</text>
<text x="141.4" y="145.8">M10</text>
<text x="167.7" y="151.4">pfet_01v8</text>
<text x="174.5" y="150.5">M8</text>
<text x="141.9" y="156.2">I0</text>
<text x="141.9" y="157.2">0.92m</text>
<text x="174.9" y="159.9">I2</text>
<text x="174.9" y="161">65u</text>
<text x="236.3" y="156.2">M2</text>
<text x="240.1" y="157">nfet_01v8_lvt</text>
<text x="186.3" y="170.4">Vbias2</text>
<text x="186.3" y="171.6">1.55</text>
<text x="279.7" y="176.9">I1</text>
<text x="279.7" y="178">1m</text>
<text x="149" y="181.3" transform="rotate(-90 149 181.3)">m=1</text>
<text x="149.7" y="185.8" transform="rotate(-90 149.7 185.8)">1e6</text>
<text x="150.4" y="181.3" transform="rotate(-90 150.4 181.3)">R4</text>
<text x="176.4" y="181.3" transform="rotate(-90 176.4 181.3)">m=1</text>
<text x="177.1" y="185.8" transform="rotate(-90 177.1 185.8)">100</text>
<text x="177.8" y="181.3" transform="rotate(-90 177.8 181.3)">R1</text>
<text x="197.6" y="180.7">M1</text>
<text x="201.4" y="181.6">nfet_01v8_lvt</text>
<text x="225.9" y="185.2" transform="rotate(-90 225.9 185.2)">m=1</text>
<text x="227.1" y="185.2" transform="rotate(-90 227.1 185.2)">310f</text>
<text x="228.3" y="184.5" transform="rotate(-90 228.3 184.5)">C2</text>
<text x="240.6" y="183.7">C1</text>
<text x="240.6" y="184.9">10p</text>
<text x="274.5" y="183.6">M12</text>
<text x="278.8" y="184.4">nfet_01v8_lvt</text>
<text x="127.7" y="186.5">Vdd</text>
<text x="127.7" y="187.7">1.8</text>
<text x="141.9" y="187.4">V1</text>
<text x="141.9" y="188.6">0.9</text>
<text x="172.1" y="188.3">I3</text>
<text x="172.1" y="189.3">DC 0 AC 1</text>
<text x="240.6" y="186">m=1</text>
</g>
<g font-size="1" fill="#660">
<text x="42.8" y="22.2">1 x 1.12 / 0.150</text>
<text x="58.9" y="22.2">1 x 1.12 / 0.150</text>
<text x="74.9" y="22.2">1 x 1.12 / 0.150</text>
<text x="90.1" y="22.2">1 x 1.12 / 0.150</text>
<text x="42.8" y="30.7">5 x 0.74 / 0.150</text>
<text x="58.9" y="30.7">5 x 0.74 / 0.150</text>
<text x="74.9" y="30.7">5 x 0.74 / 0.150</text>
<text x="90.1" y="30.7">5 x 0.74 / 0.150</text>
<text x="13.6" y="65.6">2 x 15 / 0.3</text>
<text x="13.6" y="77">1 x 2 / 0.5</text>
<text x="240.6" y="142.6">5 * 0.35 / 3</text>
<text x="134" y="149.7">2 x 15 / 0.3</text>
<text x="190.5" y="145.4">10 / 10</text>
<text x="190.7" y="146.6">MF=1</text>
<text x="167.6" y="154.4">1 x 4 / 0.3</text>
<text x="240.2" y="160.1">5 x 5 / 0.4</text>
<text x="147.6" y="181.8" transform="rotate(-90 147.6 181.8)">2</text>
<text x="151.6" y="181.8" transform="rotate(-90 151.6 181.8)">1</text>
<text x="174.9" y="181.8" transform="rotate(-90 174.9 181.8)">2</text>
<text x="179" y="181.8" transform="rotate(-90 179 181.8)">1</text>
<text x="201.5" y="184.6">1 x 17 / 0.3</text>
<text x="225" y="181.3" transform="rotate(-90 225 181.3)">2</text>
<text x="229" y="181.3" transform="rotate(-90 229 181.3)">1</text>
<text x="238.1" y="183">1</text>
<text x="238.1" y="187">2</text>
<text x="278.9" y="187.4">5 x 5 / 0.3</text>
</g>
<g font-size="1" fill="#a92222">
<text x="163.1" y="130.7">?</text>
<text x="163.1" y="130">M6 gm</text>
<text x="163.1" y="133.5">?</text>
<text x="163.1" y="132.9">M6 gds</text>
<text x="163.1" y="136.3">?</text>
<text x="163.1" y="135.7">M6 cgs</text>
<text x="163.1" y="139.2">?</text>
<text x="163.1" y="138.5">M6 cdg</text>
<text x="148" y="146.7">?</text>
<text x="148" y="146.1">v(vgm5)</text>
<text x="213.1" y="145.8">?</text>
<text x="213.1" y="145.1">M7 gm</text>
<text x="213.1" y="148.6">?</text>
<text x="213.1" y="148">M7 gds</text>
<text x="239.6" y="148.6">?</text>
<text x="239.6" y="148">v(vm2d)</text>
<text x="248.1" y="147.7">?</text>
<text x="248.1" y="147">M2 gm</text>
<text x="248.1" y="149.9">M2 gds</text>
<text x="184.8" y="151.4">?</text>
<text x="184.8" y="150.8">v(vgm8)</text>
<text x="213.1" y="151.4">?</text>
<text x="213.1" y="150.8">M7 cgs</text>
<text x="213.1" y="154.3">?</text>
<text x="213.1" y="153.6">M7 cdg</text>
<text x="248.1" y="150.5">?</text>
<text x="248.1" y="153.3">?</text>
<text x="248.1" y="152.7">M2 cgs</text>
<text x="248.1" y="155.5">M2 cdg</text>
<text x="200.8" y="160.9">?</text>
<text x="200.8" y="160.2">v(vm4d)</text>
<text x="213.1" y="161.8">?</text>
<text x="213.1" y="161.2">M4 gm</text>
<text x="248.1" y="156.2">?</text>
<text x="213.1" y="164.7">?</text>
<text x="213.1" y="164">M4 gds</text>
<text x="213.1" y="167.5">?</text>
<text x="213.1" y="166.9">M4 cgs</text>
<text x="209.3" y="173.5">M1 gm</text>
<text x="213.1" y="170.3">?</text>
<text x="213.1" y="169.7">M4 cdg</text>
<text x="261.3" y="171.3">?</text>
<text x="261.3" y="170.6">M11 gm</text>
<text x="261.3" y="173.5">M11 gds</text>
<text x="200.8" y="175">?</text>
<text x="200.8" y="174.4">v(vm1d)</text>
<text x="209.3" y="174.1">?</text>
<text x="209.3" y="176.9">?</text>
<text x="209.3" y="176.3">M1 gds</text>
<text x="209.3" y="179.8">?</text>
<text x="209.3" y="179.1">M1 cgs</text>
<text x="239.6" y="176">?</text>
<text x="239.6" y="175.4">v(vm2s)</text>
<text x="261.3" y="174.1">?</text>
<text x="261.3" y="176.9">?</text>
<text x="261.3" y="176.3">M11 cgs</text>
<text x="261.3" y="179.8">?</text>
<text x="261.3" y="179.1">M11 cdg</text>
<text x="185.7" y="181.7">?</text>
<text x="185.7" y="181">v(vm1g)</text>
<text x="209.3" y="182.6">?</text>
<text x="209.3" y="182">M1 cdg</text>
<text x="266.9" y="184.5">?</text>
<text x="266.9" y="183.9">v(vgm11)</text>
</g>
<g font-size=".8" fill="#fe0000">
<text x="38.4" y="20">G</text>
<text x="41.8" y="20">B</text>
<text x="42" y="22.6">D</text>
<text x="42" y="18.4">S</text>
<text x="54.4" y="20">G</text>
<text x="57.8" y="20">B</text>
<text x="58.1" y="22.6">D</text>
<text x="58.1" y="18.4">S</text>
<text x="70.5" y="20">G</text>
<text x="73.9" y="20">B</text>
<text x="74.1" y="22.6">D</text>
<text x="74.1" y="18.4">S</text>
<text x="85.6" y="20">G</text>
<text x="89" y="20">B</text>
<text x="89.2" y="22.6">D</text>
<text x="89.2" y="18.4">S</text>
<text x="38.4" y="28.5">G</text>
<text x="41.8" y="28.5">B</text>
<text x="42" y="26.9">D</text>
<text x="54.4" y="28.5">G</text>
<text x="57.8" y="28.5">B</text>
<text x="58.1" y="26.9">D</text>
<text x="70.5" y="28.5">G</text>
<text x="73.9" y="28.5">B</text>
<text x="74.1" y="26.9">D</text>
<text x="85.6" y="28.5">G</text>
<text x="89" y="28.5">B</text>
<text x="89.2" y="26.9">D</text>
<text x="42" y="31.1">S</text>
<text x="58.1" y="31.1">S</text>
<text x="74.1" y="31.1">S</text>
<text x="89.2" y="31.1">S</text>
<text x="9.1" y="63.4">G</text>
<text x="12.5" y="63.4">B</text>
<text x="12.7" y="61.8">S</text>
<text x="12.7" y="66">D</text>
<text x="9.1" y="74.7">G</text>
<text x="12.5" y="74.7">B</text>
<text x="12.7" y="77.3">S</text>
<text x="12.7" y="73.2">D</text>
<text x="189.6" y="142">c0</text>
<text x="237.2" y="140.6">B</text>
<text x="139.2" y="145.9">S</text>
<text x="139.5" y="147.5">B</text>
<text x="142.8" y="147.5">G</text>
<text x="189.6" y="146.4">c1</text>
<text x="139.2" y="150.1">D</text>
<text x="172.3" y="154.8">D</text>
<text x="172.3" y="150.6">S</text>
<text x="172.5" y="152.2">B</text>
<text x="175.9" y="152.2">G</text>
<text x="235.7" y="157.9">G</text>
<text x="239.1" y="157.9">B</text>
<text x="239.4" y="160.4">S</text>
<text x="239.4" y="156.3">D</text>
<text x="197" y="182.4">G</text>
<text x="200.4" y="182.4">B</text>
<text x="200.7" y="185">S</text>
<text x="200.7" y="180.8">D</text>
<text x="274.4" y="185.2">G</text>
<text x="277.9" y="185.2">B</text>
<text x="278.1" y="183.7">D</text>
<text x="278.1" y="187.8">S</text>
</g>
<g font-size=".8" fill="#229800">
<text x="39" y="31.1">LVT</text>
<text x="55" y="31.1">LVT</text>
<text x="71.1" y="31.1">LVT</text>
<text x="86.2" y="31.1">LVT</text>
<text x="9.7" y="77.3">LVT</text>
<text x="236.3" y="160.4">LVT</text>
<text x="197.6" y="185">LVT</text>
<text x="275.1" y="187.8">LVT</text>
</g>
</svg>
